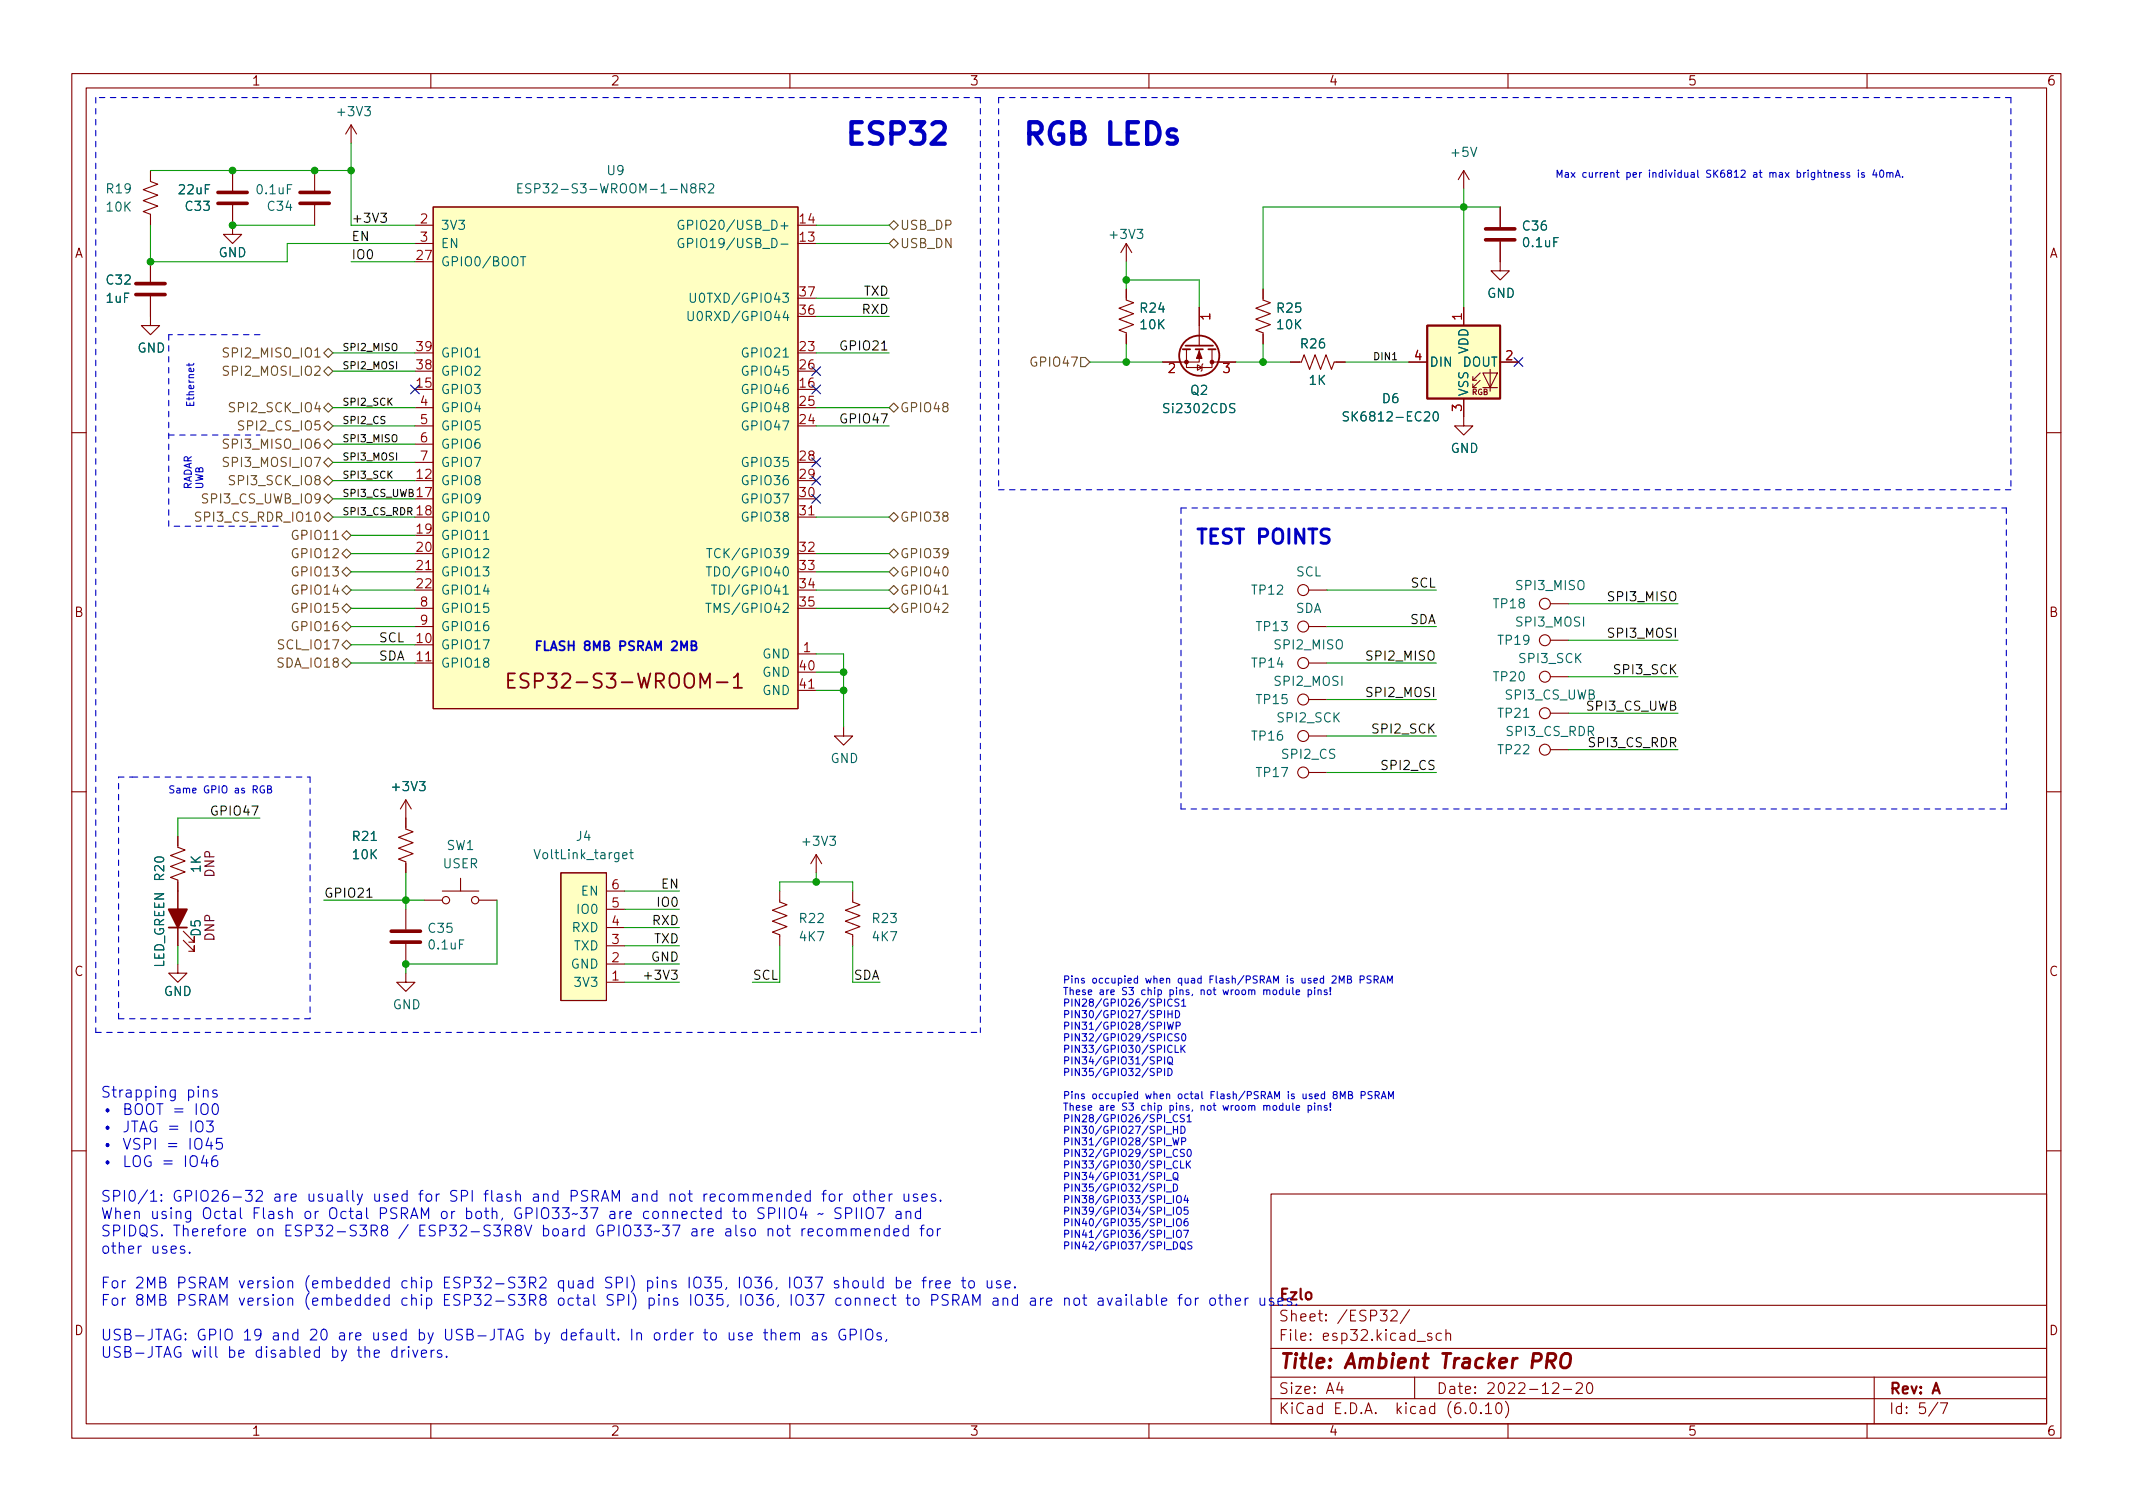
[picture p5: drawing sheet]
<svg xmlns="http://www.w3.org/2000/svg" width="297mm" height="210mm" viewBox="0 0 297 210" stroke-linecap="round" stroke-linejoin="round" font-family="sans-serif">
<g fill="none" stroke="#840000" stroke-width=".15">
<path d="M10 10.2h277v190.1h-277zM12 12.2h273v186.1h-273zM48.9 17.4l-.8 1.3M48.9 17.4v2.5M48.9 17.4l.8 1.3M60 10.2v2M110 10.2v2M160 10.2v2M210 10.2v2M260 10.2v2M21 23.7v1.6l1 .3-2.1 .8 2.1 .8-2.1 .7 2.1 .8-2.1 .8 1.1 .3v1.6M21 36.4v2.8"/>
<path d="M32.4 28.6v4h1.3l-1.3 1.3-1.3-1.3h1.3M32.4 23.7v2.8M43.8 23.7v2.8M43.8 28.6v2.8M57.8 31.4h2.5M57.8 33.9h2.5M60.3 28.8h50.8v69.9h-50.8zM156.8 33.9v2.5M156.8 33.9l-.7 1.3M156.8 33.9l.8 1.3M203.8 23.7l-.7 1.3M203.8 23.7v2.6"/>
<path d="M203.8 23.7l.8 1.3M208.9 33.6v4.1h1.3l-1.3 1.3-1.3-1.3h1.3M208.9 28.8v2.8M21 41.3v4h1.2l-1.2 1.3-1.3-1.3h1.3M57.8 56.8h2.5M57.8 59.3h2.5M156.8 40.3v1.5l1.1 .4-2.1 .7 2.1 .8-2.1 .7 2.1 .8-2.1 .8 1 .3v1.6M165.2 48.6v2.6h3.6v-2.6M166.8 50.8l.6 .4-.6 .4zM167 48.6v1.8h-5.1M167 42.8v5.3M167.5 50.7l-.1 .1v.8l-.1 .1"/>
<path d="M168.8 50.4h3.3M175.9 40.3v1.5l1 .4-2 .7 2 .8-2 .7 2 .8-2 .8 1 .3v1.6M179.7 50.4h1.5l.4-1 .8 2 .7-2 .8 2 .8-2 .7 2 .4-1h1.5M196.2 50.4h2.6M203.8 55.5v3.8h1.3l-1.3 1.3-1.2-1.3h1.2M203.8 42.8v2.5M205.1 53h.5M206.1 53l-1 1v-.5M206.1 51.9l-1 1.1v-.6M206.5 51.9h2l-1 2.1zM206.5 54h2M207.5 51.4v3.1"/>
<path d="M208.9 50.4h2.6M10 60.2h2M57.8 79.6h2.5M57.8 61.8h2.5M57.8 64.4h2.5M111.1 72h2.6M285 60.2h2M57.8 87.2h2.5M57.8 92.3h2.5M57.8 84.7h2.5M111.1 91.1h2.6M111.1 96.1h2.6"/>
<path d="M182.2 97.4h2.6M182.2 87.2h2.6M182.2 92.3h2.6M182.2 82.2h2.6M215.9 99.3h2.5M215.9 89.1h2.5M215.9 94.2h2.5M215.9 84.1h2.5M10 110.2h2M24.8 116.5v1.5l1 .4-2.1 .7 2.1 .8-2.1 .7 2.1 .8-2.1 .8 1.1 .3v9.2M56.5 111.4v4l1 .4-2 .8 2 .7-2 .8 2 .8-2 .7 1 .4v1.5M56.5 111.4l-.7 1.2"/>
<path d="M56.5 111.4l.8 1.2M113.7 119l-.8 1.3M113.7 119v2.5M113.7 119l.7 1.3M117.5 101.2v1.3h1.2l-1.2 1.3-1.3-1.3h1.3M182.2 107.6h2.6M182.2 102.5h2.6M215.9 104.4h2.5M285 110.2h2M24.8 134.2v1.3h1.2l-1.2 1.3-1.3-1.3h1.3M25.5 130.9l1.6 1.6v-.8v.8h-.8M25.5 129.7l1.6 1.5v-.8v.8h-.8"/>
<path d="M56.5 135.5v1.3h1.3l-1.3 1.2-1.3-1.2h1.3M56.5 126.6v2.8M56.5 131.4v2.8M59.1 125.3h2.5M61.6 124.1h5.1M64.1 122.3v1.8M66.7 125.3h2.5M78.1 121.5h6.4v17.8h-6.4zM84.5 124.1h2.5M84.5 136.8h2.5M84.5 134.2h2.5M84.5 131.7h2.5"/>
<path d="M84.5 129.2h2.5M84.5 126.6h2.5M108.6 124.1v1.5l1 .4-2 .7 2 .8-2 .8 2 .7-2 .8 1 .4v1.5M118.7 124.1v1.5l1.1 .4-2.1 .7 2.1 .8-2.1 .8 2.1 .7-2.1 .8 1 .4v1.5M10 160.2h2M177 166.3h108v32h-108zM285 160.2h2M60 198.3v2M110 198.3v2M160 198.3v2M177 194.8h108M177 191.8h108"/>
<path d="M177 187.8h108M177 181.8h108M186.5 192.5l-.4 1h1M186.9 193v1M192.2 182.4h.9l-.5 .6a.41 .41 0 0 1 .5 .3v.3l-.1 .3h-.6l-.2-.1M193.7 182.6l.2-.2 .5 .1a.41 .41 0 0 1 .1 .6l-.9 .8h1M196.3 182.4l-1.3 1.9M197 191.8v3M199.4 185.7l-.4-.1-.2 .2 .1 .3 .5 .1v.1v.3h-.2h-.4M200.7 185.7l-.4-.1-.3 .3v.4l.1 .3h.2h.4M201.4 185.8a.37 .37 0 0 1 .6 0v.8M201.4 185.1v1.5"/>
<path d="M204.9 195.4a.36 .36 0 0 1 .6 .2 .77 .77 0 0 1-.4 1.2 1 1 0 0 1-.2-1.4zM206.2 196.7l.1 .1h-.1h-.1l.1-.1v.1M206.9 195.8l.4-.5v1.5M206.9 196.8h.8M208.5 195.4a.36 .36 0 0 1 .6 .2 .77 .77 0 0 1-.5 1.2 1 1 0 0 1-.1-1.4zM209.6 195.1a1.72 1.72 0 0 1 0 2.3M210 198.3v2M216.2 192.7l.2-.2 .5 .1a.41 .41 0 0 1 .1 .6l-.9 .8h1M217.7 193.5h1.2M219.5 192.7l.2-.2 .5 .1a.41 .41 0 0 1 .1 .6l-.9 .8h1M221.1 192.7a.36 .36 0 0 1 .3-.2 .36 .36 0 0 1 .3 .3 .77 .77 0 0 1-.4 1.2 .91 .91 0 0 1-.2-1.3zM260 198.3v2"/>
<path d="M261 191.8v6.5M269.9 195.3l-1.3 1.9M270.2 195.3h1l-.6 1.5"/>
<circle cx="181.5" cy="97.4" r=".76"/>
<circle cx="181.5" cy="92.3" r=".76"/>
<circle cx="181.5" cy="87.2" r=".76"/>
<circle cx="181.5" cy="82.2" r=".76"/>
<circle cx="215.1" cy="94.2" r=".76"/>
<circle cx="215.1" cy="84.1" r=".76"/>
<circle cx="215.1" cy="89.1" r=".76"/>
<circle cx="215.1" cy="99.3" r=".76"/>
<circle cx="181.5" cy="102.5" r=".76"/>
<circle cx="181.5" cy="107.6" r=".76"/>
<circle cx="215.1" cy="104.4" r=".76"/>
<circle cx="62.1" cy="125.3" r=".51"/>
<circle cx="66.2" cy="125.3" r=".51"/>
</g>
<path d="M215.4 189.5h.8a.55 .55 0 0 0 .5-.5 .55 .55 0 0 0-.4-.5h-.7l-.3 2M215.9 189.5l.6 1M217.5 188.7a.69 .69 0 0 1 1.2 0 1.66 1.66 0 0 1-.4 1.7l-.2 .1-.6-.1a1.5 1.5 0 0 1 0-1.7z" fill="none" stroke="#840000" stroke-width=".4"/>
<path d="M18.9 39.5h4.1M30.4 26.8h4M30.4 28.3h4M41.8 26.8h4M41.8 28.3h4M206.9 33.4h4M206.9 31.9h4M18.9 41h4.1M54.5 131.2h4M54.5 129.7h4" fill="none" stroke="#840000" stroke-width=".51"/>
<g fill="none" stroke="#840000" stroke-width=".25">
<path d="M164.7 48.6h1M165.1 48.1h3.8M166.5 48.6h1M168.3 48.6h1M198.8 45.3h10.1v10.2h-10.1zM70.8 94.7h.6M71.7 93.8h-.9v2h.9M99.8 95h1.5M102.2 94.3l.6-.5v2M102.2 95.8h1.1M23.5 129.2h2.5"/>
<circle cx="167" cy="49.5" r="2.79"/>
</g>
<path d="M23.5 126.6h2.5l-1.2 2.6z" fill="#840000" stroke="#840000" stroke-width=".25"/>
<g fill="#ffffc2" stroke="#ffffc2" stroke-width=".14">
<path d="M78.1 121.5h6.4v17.8h-6.4z"/>
<path d="M60.3 28.8h50.8v69.9h-50.8z"/>
<path d="M198.8 45.3h10.1v10.2h-10.1z"/>
</g>
<g fill="none" stroke="#006464" stroke-width=".15">
<path d="M72.1 26.2h.4M72.5 35.7h.7M72.7 25.6h-.6v1.3h.6M72.8 35.7v1.3M73.9 25.6h-.5l-.1 .1v.4l.5 .2 .1 .3-.2 .3-.5-.1M95.2 33.3a.62 .62 0 0 0-.8 .4 .62 .62 0 0 0 .5 .8l.3-.1v-.5h-.2M95.2 30.7a.62 .62 0 0 0-.8 .5 .62 .62 0 0 0 .5 .7l.3-.1v-.4h-.2M95.8 33.9l.6-.1 .1-.2-.1-.3-.2-.1h-.4v1.3M97.5 26.3l.6-.1 .1-.2-.1-.3-.2-.1h-.4v1.3M97.8 26.3l.4 .6M98.7 25.7l.1-.1h.4l.1 .1 .1 .3-.1 .1-.7 .8h.8M95.8 43.4v1l.3 .2h.3l.1-.2v-1"/>
<path d="M96.1 40.8v1.1l.3 .2 .3-.1 .1-.1v-1.1M187.8 57.4l-.5-.1-.2 .3 .1 .3 .5 .2v.4l-.2 .1-.4-.1M199.7 57.5l.3-.2a.79 .79 0 0 1 0 1.3l-.2-.1-.2-.1v-.6zM67.3 75.1h.8M98.4 78.9h.7M98.4 76.4h.7M98.7 78.9v1.3M98.8 76.4v1.3M98.3 84h.7M98.7 84v1.3M99.1 81.5h.7M99.4 81.5v1.2"/>
<path d="M86.7 119.1l.6-.1v-.2l-.4-.1-.2 .2 .1 .6h.5M87.7 118.7h.5M87.9 118.3v1.1v.1l.3 .1"/>
</g>
<g fill="#840000" stroke="#840000" stroke-width=".15">
<path d="M167 48.9l.4 1h-.8z"/>
<circle cx="165.2" cy="50.4" r=".25"/>
<circle cx="168.8" cy="50.4" r=".25"/>
</g>
<g fill="none" stroke="#725600" stroke-width=".15">
<path d="M123.8 31.4l.7-.7 .6 .7-.6 .6zM123.8 33.9l.7-.6 .6 .6-.6 .6zM31.8 48.5l-.5-.1-.1 .2v.3l.5 .3 .1 .3-.2 .2h-.5M31.8 51h-.5l-.1 .1v.4l.5 .2 .1 .3-.2 .3-.5-.1M32.7 56.1h-.5l-.3 .2 .2 .3 .5 .3v.3l-.2 .1h-.5M33.9 58.7l-.5-.1-.2 .2 .1 .4 .6 .2v.4l-.2 .1-.5-.1M45.1 59.3l.6-.6 .7 .6-.7 .6zM45.1 56.8l.6-.7 .7 .7-.7 .6zM45.1 51.7l.6-.7 .7 .7-.7 .6zM45.7 48.5l.7 .6-.7 .7-.6-.7zM123.8 56.8l.7-.7 .6 .7-.6 .6zM150.5 49.8h.6l.7 .6-.7 .6h-.6z"/>
<path d="M27.9 71.4l-.4-.1-.2 .1v.4l.5 .2 .1 .3-.2 .3-.5-.1M31.8 63.7h-.5l-.1 .1v.4l.5 .2 .1 .3-.2 .3-.5-.1M31.8 61.2l-.5-.1-.1 .2v.3l.5 .3 .1 .3-.2 .2h-.5M32.7 66.3l-.5-.1-.3 .3 .2 .3 .5 .2v.4l-.2 .1-.5-.1M45.1 72l.6-.6 .7 .6-.7 .6zM45.1 64.4l.6-.7 .7 .7-.7 .6zM45.1 61.8l.6-.6 .7 .6-.7 .7zM45.7 68.8l.7 .7-.7 .6-.6-.6zM45.7 66.3l.7 .6-.7 .7-.6-.7zM47.6 79.6l.7-.6 .6 .6-.6 .7zM47.6 77.1l.7-.7 .6 .7-.6 .6zM47.6 74.5l.7-.6 .6 .6-.6 .7z"/>
<path d="M123.8 72l.7-.6 .6 .6-.6 .6zM123.8 77.1l.7-.7 .6 .7-.6 .6zM123.8 79.6l.7-.6 .6 .6-.6 .7zM47.6 89.8l.7-.7 .6 .7-.6 .6zM47.6 87.2l.7-.6 .6 .6-.6 .7zM47.6 92.3l.7-.6 .6 .6-.6 .7zM47.6 82.2l.7-.7 .6 .7-.6 .6zM48.3 84.1l.6 .6-.6 .6-.7-.6zM123.8 82.2l.7-.7 .6 .7-.6 .6zM123.8 84.7l.7-.6 .6 .6-.6 .6zM131.3 82.7h.7"/>
</g>
<path d="M53 29.7h.8l-.4 .5 .3 .1v.5l-.1 .2h-.4l-.2-.2M51.1 124.9h.7M89.8 135.9h.9" fill="none" stroke="#0f0f0f" stroke-width=".15"/>
<g fill="none" stroke="#0000c2" stroke-width=".15">
<path d="M255.5 24.4l.5-.1-.1-.2-.2-.1-.2 .2 .1 .4h.3M256.8 24.1l-.3-.1-.1 .2v.1l.4 .1v.2h-.4M257.6 24.1l-.3-.1-.1 .2v.1l.4 .1v.2h-.4M258.8 23.7v.1M258.8 24v.7M259.6 24.1l-.2-.1-.2 .2 .1 .1 .3 .1v.2h-.4M261 23.6l-.2 .8h.6M261.3 24v.7M261.8 23.8l.2-.1a.53 .53 0 0 1 .3 .5 .53 .53 0 0 1-.3 .5l-.2-.1v-.3zM262.8 24.1l.1-.1 .2 .1 .1 .6M262.8 24v.7M263.2 24.2l.1-.2 .3 .1v.6"/>
<path d="M263.9 24.7l.4-1 .3 1M264 24.4h.5M264.9 24.6v.1M26.3 50.6v.4M27 50.6l-.2 .2h-.8M24.2 109.5l-.4-.1-.2 .2 .1 .2 .5 .2v.3l-.2 .1h-.4M24.6 109.8h.4l.1 .6M25.1 110h-.4l-.1 .2 .1 .2h.4M163.2 139.2a.47 .47 0 0 0-.6 .3 .47 .47 0 0 0 .4 .6l.2-.1M164.2 139.2l-.4-.1-.1 .1v.3l.4 .2 .1 .2-.2 .2h-.4M164.6 139.4l.2-.3v1M178.7 137.9l-.3-.1-.2 .2 .1 .4h.4"/>
<path d="M178.7 137.5v1M179.1 137.8l.1 .6 .2 .1 .2-.1M179.6 137.8v.7M180 137.5v.9l.2 .1M180.5 138.2l.5-.1-.1-.2-.2-.1-.2 .2 .1 .4h.3M182.2 137.9l.3-.1 .2 .2-.1 .4h-.4M182.2 137.8v1M183.1 137.8v.7M183.6 137.9l.1-.1 .2 .1 .1 .6M183.6 137.8v.7M184.8 137.9l-.2-.1-.2 .2 .1 .1 .3 .1v.2h-.4M185.3 138.4v.1"/>
<path d="M185.3 137.5v.6M186.5 136.9v-1l.3 .7 .4-.7v1M187.7 136.4l.4-.1 .1-.1-.1-.2-.4-.1v1h.3l.2-.1v-.2l-.2-.2M189.4 136.4h.5l.1-.2-.1-.2-.5-.1v1M190.9 135.9h-.3l-.2 .1v.3l.4 .2 .1 .2-.2 .2-.3-.1M191.4 136.4h.4l.1-.2v-.2l-.5-.1v1M191.6 136.4l.3 .5M192.2 136.9l.4-1 .3 1M192.3 136.6h.5M193.2 136.9v-1l.4 .7 .3-.7v1M14.8 154.7l.2 .1 .1-.1M14.8 154.5l.2-.1 .1 .1"/>
<path d="M14.8 157.1l.2 .1 .1-.1M14.8 157l.2-.2 .1 .2M14.8 159.5l.2 .2 .1-.2M14.8 159.4l.2-.2 .1 .2M14.8 154.5v.3M14.8 156.9v.3M14.8 159.3v.3M14.9 154.5v.3M14.9 156.9v.3M14.9 159.3v.3M15 154.4v.4M15 156.8v.4"/>
<path d="M15 159.2v.5M15 154.5v.3M15 156.9v.3M15 159.3v.3M15.1 154.5v.3M15.1 156.9v.3M15.1 159.3v.3M17.2 158.5l.5 1.5 .5-1.5M17.4 154.4l.6-.1a.36 .36 0 0 0 .2-.3 .36 .36 0 0 0-.3-.3h-.5v1.5h.6a.4 .4 0 0 0 .3-.4 .4 .4 0 0 0-.4-.4M17.8 156.1v1.1a.48 .48 0 0 1-.5 .4M18.3 156.1h.9M18.8 156.1v1.5"/>
<path d="M18.9 153.9a.5 .5 0 0 1 .6-.2 .5 .5 0 0 1 .3 .5v.5a.5 .5 0 0 1-.5 .5 .5 .5 0 0 1-.5-.5zM19.5 157.6l.5-1.5 .5 1.5M19.5 158.6l-.2-.1-.5 .1a.36 .36 0 0 0-.2 .4 .36 .36 0 0 0 .3 .2 .55 .55 0 0 1 .6 .4l-.1 .3-.2 .1-.6-.1M19.6 157.2h.7M20.1 159.3h.6a.41 .41 0 0 0 .3-.4 .41 .41 0 0 0-.3-.4h-.6v1.5M20.5 153.9a.5 .5 0 0 1 .5-.2 .5 .5 0 0 1 .4 .5v.5a.5 .5 0 0 1-.5 .5 .5 .5 0 0 1-.5-.5zM21.6 158.5v1.5M21.8 156.2a.62 .62 0 0 0-.7 .1 .62 .62 0 0 0-.2 .7 .56 .56 0 0 0 .3 .5 .56 .56 0 0 0 .6 0v-.5h-.3M22.3 153.7v1.5M23.5 159.2h1.1M23.5 159.7h1.1M23.6 156.8h1.2"/>
<path d="M23.6 157.2h1.2M24.3 154.4h1.2M24.3 154.8h1.2M26.5 158.5v1.5M26.6 156.1v1.5M27.2 158.7a.5 .5 0 0 1 .6-.2 .5 .5 0 0 1 .3 .5v.5a.5 .5 0 0 1-.5 .5 .5 .5 0 0 1-.5-.5zM27.3 156.3a.5 .5 0 0 1 .6-.2 .5 .5 0 0 1 .4 .5v.5a.5 .5 0 0 1-.5 .5 .5 .5 0 0 1-.5-.5zM27.3 153.7v1.5M28 153.9a.5 .5 0 0 1 .6-.2 .5 .5 0 0 1 .4 .5v.5a.5 .5 0 0 1-.5 .5 .5 .5 0 0 1-.5-.5zM28.3 151.9a.37 .37 0 0 1 .7 .1v.8M28.3 151.8v1M28.8 156.1h.9l-.5 .6a.41 .41 0 0 1 .5 .3v.3l-.2 .2-.5 .1-.2-.1"/>
<path d="M29 158.4l-.3 1.1h.9M29.4 159v1M29.7 153.8a.36 .36 0 0 1 .4-.1 .36 .36 0 0 1 .2 .3 .77 .77 0 0 1-.4 1.2 .91 .91 0 0 1-.2-1.4zM30.2 151.8h-.4l-.2 .2 .1 .2 .5 .1 .1 .2-.1 .2-.2 .1-.4-.1M30.9 158.5h-.7l-.1 .7 .2-.1 .5 .1 .2 .2-.1 .5-.2 .1h-.4l-.2-.1M161.2 147.7l.5-.1v-.1v-.2l-.5-.1v1M161.2 149.3l.5-.1v-.1v-.2l-.5-.1v1M162.2 147.2v1M162.2 148.8v1M162.4 157.9h.8M162.6 142.3l.2 1 .2-.7 .2 .7 .2-1M162.7 147.3l.1-.1a.34 .34 0 0 1 .5 .3v.3a.33 .33 0 0 1-.4 .4 .33 .33 0 0 1-.3-.4z"/>
<path d="M162.7 148.8a.51 .51 0 0 1 .5 .5 .51 .51 0 0 1-.5 .5zM162.7 140.7v1M162.7 141.2h.5M162.8 147.9l.5 .4M163.2 144a.47 .47 0 0 0-.6 .4 .47 .47 0 0 0 .4 .5l.2-.1M163.2 145.6a.47 .47 0 0 0-.6 .4 .47 .47 0 0 0 .4 .5h.2M163.2 140.7v1M163.3 158.4l.3 1 .1-.7 .2 .7 .3-1M163.4 156.8v1M163.4 157.3h.6M163.7 145.5v1h.4M163.7 140.7a.51 .51 0 0 1 .6 .5 .51 .51 0 0 1-.6 .5z"/>
<path d="M163.8 142.8h.5l.1-.1-.1-.3-.5-.1v1M164 155.3a.47 .47 0 0 0-.7 .3 .47 .47 0 0 0 .5 .6l.2-.1M164 156.8v1M164.2 144l-.4-.1-.1 .1v.3l.4 .2 .1 .2-.2 .2h-.4M164.5 156.8a.51 .51 0 0 1 .5 .5 .51 .51 0 0 1-.5 .5zM164.5 145.5v1M164.6 158.9h.4l.1-.1v-.3l-.5-.1v1M164.6 140.1h.5M164.6 146l.4 .5M164.7 144l.1-.1a.53 .53 0 0 1 .3 .5 .53 .53 0 0 1-.3 .5l-.1-.1-.1-.2zM164.9 155.3l-.3-.1-.2 .2 .1 .2 .4 .2v.3l-.2 .1h-.3M165 145.5l-.5 .6"/>
<path d="M165.3 155.5l.3-.3v1M165.3 156.2h.6M178.7 154l-.3-.1-.2 .2 .1 .4h.4M178.7 153.6v1M179.1 153.9l.1 .6 .2 .1 .2-.1M179.6 153.9v.7M180 153.6v.9l.2 .1M180.5 154.3l.5-.1-.1-.2-.2-.1-.2 .2 .1 .4h.3M182.2 154l.3-.1 .2 .2-.1 .4h-.4M182.2 153.9v1M183.1 153.9v.7M183.6 154l.1-.1 .2 .1 .1 .6"/>
<path d="M183.6 153.9v.7M184.8 154l-.2-.1-.2 .2 .1 .1 .3 .1v.2h-.4M185.3 154.5v.1M185.3 153.6v.6M186.7 153v-1l.3 .7 .3-.7v1M187.8 152.5l.4-.1 .1-.1v-.2l-.5-.1v1h.4l.1-.1 .1-.2-.3-.2M189.6 152.5h.4l.1-.2v-.2l-.5-.1v1M191.1 152h-.4l-.1 .1v.3l.4 .2 .1 .2-.2 .2-.4-.1M191.5 152.5h.5l.1-.2-.1-.2-.5-.1v1M191.7 152.5l.4 .5M192.4 153l.3-1 .3 1M192.5 152.7h.4"/>
<path d="M193.4 153v-1l.3 .7 .3-.7v1M14.8 161.9l.2 .2 .1-.2M14.8 161.8l.2-.2 .1 .2M14.8 161.7v.3M14.9 161.7v.3M15 161.6v.5M15 161.7v.3M15.1 161.7v.3M17.4 160.9v1.5h.7M18.6 161.1a.5 .5 0 0 1 .6-.2 .5 .5 0 0 1 .3 .5v.5a.5 .5 0 0 1-.5 .6 .5 .5 0 0 1-.5-.6zM21 161a.62 .62 0 0 0-.7 .1 .62 .62 0 0 0-.2 .7 .56 .56 0 0 0 .3 .6 .56 .56 0 0 0 .6-.1v-.5h-.2M22.8 161.6h1.2"/>
<path d="M22.8 162.1h1.2M25.7 173.6l-.4-.1-.2 .2 .1 .2 .5 .2 .1 .1-.1 .2-.2 .1-.4-.1M25.8 160.9v1.5M26.4 174.4h.1l-.1 .1-.1-.1h.1v.1M26.5 161.1a.5 .5 0 0 1 .6-.2 .5 .5 0 0 1 .4 .5v.5a.5 .5 0 0 1-.5 .6 .5 .5 0 0 1-.5-.6zM28.4 160.9l-.4 1h1M28.8 161.4v1M30.2 160.9a.59 .59 0 0 0-.7 .7v.5l.1 .3h.4l.3-.1v-.5l-.1-.2-.4-.1-.3 .3M108.2 166.4a.37 .37 0 0 1 .6 .1v.8M108.2 166.3v1M109.3 168.2v1.5M110.1 168.2a.5 .5 0 0 1 .5 0 .5 .5 0 0 1 .3 .5v.5a.5 .5 0 0 1-.5 .5 .5 .5 0 0 1-.5-.5v-.5z"/>
<path d="M110.2 166.3h-.4l-.3 .2v.5l.1 .2 .2 .1 .4-.1M110.2 165.8v1.5M110.8 166.8l.7-.2v-.3h-.5l-.2 .2 .1 .7 .1 .1 .5-.1M111.7 171.1v1M111.8 168.1l-.3 1.1h.9M112.1 171.1l-.3 .1-.1 .2M112.2 168.7v1M112.5 171.6l.8-.2-.1-.2-.4-.1-.3 .2 .1 .7 .2 .1 .4-.1M112.8 166.3h-.4l-.3 .2v.5l.2 .2 .1 .1 .4-.1M112.8 165.8v1.5M114.5 166.3h.5M114.5 171.2l-.4-.1-.3 .3v.4l.2 .2 .1 .1 .4-.1"/>
<path d="M114.6 169l-.2 .1-.3-.1-.2 .1M115 165.8h-.2l-.1 .2v1.3M115.2 171.2a.41 .41 0 0 1 .4-.1 .41 .41 0 0 1 .3 .3v.4a.41 .41 0 0 1-.4 .3 .41 .41 0 0 1-.4-.3zM115.6 166.3a.41 .41 0 0 1 .7 .2v.5a.41 .41 0 0 1-.4 .3 .41 .41 0 0 1-.4-.3v-.5zM116.5 171.2a.37 .37 0 0 1 .7 .1v.8M116.5 171.1v1M116.9 166.3v1M117.1 168.2h-.2h-.5a.36 .36 0 0 0-.1 .4 .36 .36 0 0 0 .2 .3 .55 .55 0 0 1 .6 .3l-.1 .3-.2 .2-.5-.1M117.2 171.3l.2-.2 .4 .1v.9M117.3 166.3h-.3l-.1 .2M117.5 178.5a.37 .37 0 0 1 .6 0v.8M117.8 169h.5a.41 .41 0 0 0 .3-.4 .41 .41 0 0 0-.3-.4h-.5v1.5"/>
<path d="M118.5 171.2a.37 .37 0 0 1 .7 .1v.8M118.5 171.1v1M118.9 178.4a.41 .41 0 0 1 .6 .2v.4a.41 .41 0 0 1-.3 .3 .41 .41 0 0 1-.4-.3v-.4zM119 166.4a.41 .41 0 0 1 .4-.1 .41 .41 0 0 1 .3 .2v.5a.41 .41 0 0 1-.4 .3 .41 .41 0 0 1-.4-.3zM119.2 171.3l.2-.2 .4 .1v.9M119.3 168.2v1.5M120 168.2v1.5M120.1 166.3h.6M120.2 178.3l.1 1a.41 .41 0 0 0 .5-.1M120.3 165.8v1.2l.1 .2 .3 .1M120.5 171.6l.7-.2-.1-.2-.4-.1-.2 .2v.7l.2 .1 .4-.1M120.8 168.2a.5 .5 0 0 1 .6 0 .5 .5 0 0 1 .2 .5v.5a.5 .5 0 0 1-.5 .5 .5 .5 0 0 1-.5-.5v-.5z"/>
<path d="M120.8 178.3v1M121.2 166.4a.37 .37 0 0 1 .6 .1v.8M121.2 165.8v1.5M121.5 177.8v1.3l.3 .2M121.8 171.2a.37 .37 0 0 1 .7 .1v.8M121.8 171.1v1M122.1 168.2h1l-.6 1.5M122.5 166.8l.7-.2-.1-.3h-.4l-.2 .2v.7l.2 .1 .4-.1M123 178.4l-.5-.1-.2 .3v.4l.1 .3h.1h.5M123 177.8v1.5M123.8 171.2l-.4-.1-.3 .3v.4l.2 .2 .1 .1 .4-.1M123.8 166.3v1"/>
<path d="M123.8 170.6v1.5M124.3 166.3h-.3l-.2 .2M124.5 171.6l.7-.2-.1-.2-.4-.1-.2 .2v.7l.2 .1 .4-.1M124.8 168.7h.2h.4l.1 1M124.8 178.4l.5-.1 .2 .3v.4l-.1 .3h-.1h-.5M124.8 177.8v1.5M125.5 169l-.5 .1a.29 .29 0 0 0-.2 .3 .29 .29 0 0 0 .2 .3l.5-.1M125.9 166.3l.1 .9a.41 .41 0 0 0 .5-.1M126.1 178.8l.7-.1v-.3l-.5-.1-.2 .2 .1 .8h.1h.5M126.2 168.8a.37 .37 0 0 1 .6 .1v.8M126.2 168.7v1M126.5 171.2l-.5-.1-.2 .3v.4l.1 .2 .1 .1 .5-.1"/>
<path d="M126.5 170.6v1.5M126.5 166.3v1M127.8 166.3h-.4l-.2 .2 .1 .2 .5 .1v.2v.2l-.2 .1-.4-.1M128.1 171.1h.6M128.2 168.7h-.4l-.3 .3v.4l.1 .2 .2 .1 .4-.1M128.2 168.2v1.5M128.4 166.8l.7-.2-.1-.3h-.4l-.2 .2 .1 .7 .1 .1 .4-.1M128.4 178.3h.6M128.7 170.6l-.3 .1-.1 .1v1.3M129 177.8l-.3 .1-.1 .1v1.3M129.3 171.2a.41 .41 0 0 1 .6 .2v.4a.41 .41 0 0 1-.4 .3 .41 .41 0 0 1-.4-.3v-.4zM129.5 178.3v1"/>
<path d="M129.9 178.3l-.3 .1-.1 .2M130.3 166.3h-.4l-.2 .2 .1 .2 .5 .1v.2v.2l-.2 .1-.4-.1M130.3 178.8l.7-.1v-.3l-.5-.1-.2 .2 .1 .8h.1h.5M130.5 171.1v1M131 167.1v.1v.1l-.1-.1 .1-.1v.2M131 171.1l-.3 .1-.2 .2M131.6 178.8l.7-.1v-.3l-.5-.1-.2 .2 .1 .8h.1h.5M133.9 178.3h.6M134.1 177.8v1.3l.1 .2h.3M135 178.4a.41 .41 0 0 1 .7 .2v.4a.41 .41 0 0 1-.4 .3 .41 .41 0 0 1-.4-.3v-.4zM137.5 178.3v1a.41 .41 0 0 0 .6-.1M138.1 178.3v1"/>
<path d="M139.3 178.4l-.3-.1-.2 .2v.3l.5 .1 .1 .1-.1 .3h-.1h-.4M140 178.8l.7-.1-.1-.3-.4-.1-.2 .2v.8h.2h.4M141.3 179.2l.1 .1h-.1v-.1v.1M162.2 163.3v1M162.2 164.9v1M162.4 164.4h.8M162.4 166h.8M163.4 163.4l.2-.1a.34 .34 0 0 1 .4 .3v.3a.33 .33 0 0 1-.3 .4 .33 .33 0 0 1-.3-.4zM163.4 164.9a.51 .51 0 0 1 .6 .5 .51 .51 0 0 1-.6 .5zM163.4 166.5v1M163.4 168.1v1M163.4 169.7v1"/>
<path d="M163.4 171.3v1M163.6 164l.5 .4M164 160.1a.47 .47 0 0 0-.7 .4 .47 .47 0 0 0 .5 .5l.2-.1M164 161.7a.47 .47 0 0 0-.7 .4 .47 .47 0 0 0 .5 .5h.2M164 166.5h.1a.34 .34 0 0 1 .4 .3v.3a.33 .33 0 0 1-.3 .4 .33 .33 0 0 1-.4-.4v-.3zM164 168.1h.1a.34 .34 0 0 1 .4 .3v.4a.33 .33 0 0 1-.3 .3 .33 .33 0 0 1-.4-.3v-.4zM164 169.7h.1a.34 .34 0 0 1 .4 .3v.4a.33 .33 0 0 1-.3 .3 .33 .33 0 0 1-.4-.3v-.4zM164 171.4l.1-.1a.34 .34 0 0 1 .4 .3v.4a.33 .33 0 0 1-.3 .3 .33 .33 0 0 1-.4-.3v-.4zM164.4 161.6v1h.5M164.4 173.1l.2-.2a.34 .34 0 0 1 .4 .3v.4a.33 .33 0 0 1-.3 .3 .33 .33 0 0 1-.3-.3zM164.6 173.7l.5 .3M164.8 171.3h.7l-.4 1"/>
<path d="M164.9 160.1l-.3-.1-.2 .2 .1 .3 .4 .2v.2l-.2 .1h-.3M165.1 166.4l-.2 .7h.6M165.2 161.6v1M165.4 169.7h-.3a.67 .67 0 0 0 0 1l.3-.1 .1-.3-.2-.2h-.3l-.1 .2M165.4 162.1l.4 .5M165.4 166.8v.7M165.4 160.1l.2-.1a.53 .53 0 0 1 .3 .5 .53 .53 0 0 1-.3 .5l-.2-.1-.1-.2zM165.4 168.1h-.5v.5l.1-.1h.4l.1 .2-.1 .3-.1 .1-.4-.1M165.8 161.6l-.6 .6M166 173l-.4-.1-.2 .2 .1 .2 .4 .2v.3l-.1 .1h-.4M55.3 188.1l-.5-.1-.3 .3v.4l.2 .2 .1 .1 .5-.1M55.3 187.5v1.5"/>
<path d="M56 188v1M56.4 188l-.3 .1-.1 .2M56.9 188v1M57.5 188l.3 1 .4-1M58.7 188.5l.7-.1-.1-.3-.4-.1-.2 .2 .1 .7 .1 .1 .4-.1M60 188v1M60.5 188l-.3 .1-.2 .2M61.5 188.1l-.4-.1-.2 .2 .1 .2 .5 .2v.1v.2l-.2 .1-.4-.1M62.2 188.9h.1l-.1 .1-.1-.1h.1v.1M103.4 185.7l-.4-.1-.2 .2 .1 .2 .5 .2 .1 .1-.1 .2-.1 .1-.5-.1M104 186.1l.8-.2-.1-.2-.4-.1-.3 .2 .1 .7 .2 .1 .4-.1M106.3 185.6h.6"/>
<path d="M106.5 185.1v1.3l.1 .1 .3 .1M107.4 185.7a.37 .37 0 0 1 .6 .1v.8M107.4 185.1v1.5M108.7 186.1l.7-.2-.1-.2-.4-.1-.2 .2 .1 .7 .1 .1 .4-.1M110 185.7a.37 .37 0 0 1 .7 .1v.8M110 185.6v1M110.7 185.8l.2-.2 .4 .1v.9M113.2 185.7l.1-.1 .5 .1v.9M113.8 185.9l-.5 .1a.29 .29 0 0 0-.2 .3 .29 .29 0 0 0 .2 .3l.5-.1M115 185.7l-.3-.1-.2 .2v.2l.5 .2 .1 .1-.1 .2-.1 .1-.4-.1M117.7 185.2a.62 .62 0 0 0-.7 0 .62 .62 0 0 0-.2 .7 .56 .56 0 0 0 .3 .6 .56 .56 0 0 0 .7-.1v-.5h-.3M118.4 185.9h.6a.41 .41 0 0 0 .3-.4 .41 .41 0 0 0-.3-.4h-.6v1.5"/>
<path d="M119.9 185.1v1.5M120.6 185.3a.5 .5 0 0 1 .6-.2 .5 .5 0 0 1 .3 .5v.5a.5 .5 0 0 1-.5 .5 .5 .5 0 0 1-.5-.5zM122.7 185.7l-.4-.1-.2 .2 .1 .2 .5 .2 .1 .1-.1 .2-.2 .1-.4-.1M123.5 186.5l-.2 .3M149.7 180.8a.41 .41 0 0 1 .6 .2v.5a.41 .41 0 0 1-.4 .3 .41 .41 0 0 1-.4-.3v-.5zM150.8 180.7h.5M151 180.2v1.3v.2h.3M153 180.8l.1-.1 .4 .1 .1 .9M153.6 181.1l-.5 .1a.29 .29 0 0 0-.2 .3 .29 .29 0 0 0 .2 .2h.5M154.2 180.7l.3 1 .4-1M155.5 180.8l.1-.1 .4 .1 .1 .9M156.1 181.1l-.5 .1a.29 .29 0 0 0-.2 .3 .29 .29 0 0 0 .2 .2h.5"/>
<path d="M156.8 180.2v.1v.1l.1-.1-.1-.1v.2M156.8 180.7v1M157.5 180.2v1.3l.3 .2M158.3 180.8l.2-.1 .4 .1 .1 .9M159 181.1l-.5 .1a.29 .29 0 0 0-.2 .3 .29 .29 0 0 0 .2 .2h.5M159.7 180.8l.4-.1 .3 .3v.5l-.1 .2h-.2h-.4M159.7 180.2v1.5M161 180.2v1.3l.3 .2M161.8 181.2l.7-.1-.1-.3-.4-.1-.2 .3v.7h.2h.4M164 180.7h.6M164.6 180.2l-.3 .1v.2v1.2M165.1 180.9a.41 .41 0 0 1 .4-.2 .41 .41 0 0 1 .3 .3v.5a.41 .41 0 0 1-.4 .3 .41 .41 0 0 1-.4-.3z"/>
<path d="M166.5 180.7v1M166.9 180.7l-.3 .1-.1 .2M168.5 180.9a.41 .41 0 0 1 .4-.2 .41 .41 0 0 1 .4 .3v.5a.41 .41 0 0 1-.4 .3 .41 .41 0 0 1-.4-.3zM169.7 180.7h.6M169.9 180.2v1.3l.1 .2h.3M170.8 180.9a.37 .37 0 0 1 .6 .1v.7M170.8 180.2v1.5M172 181.2l.8-.1-.1-.3-.4-.1-.3 .3 .1 .7h.2h.4M173.4 180.7v1M173.8 180.7l-.3 .1-.1 .2M175.5 180.7v1a.41 .41 0 0 0 .6-.1M176.1 180.7v1"/>
<path d="M177.3 180.8l-.3-.1-.2 .3v.2l.5 .1 .1 .2-.1 .2h-.1h-.4"/>
<circle cx="15" cy="157" r=".21"/>
<circle cx="15" cy="159.5" r=".21"/>
<circle cx="15" cy="154.6" r=".21"/>
<circle cx="15" cy="161.9" r=".21"/>
</g>
<path d="M96.3 89.9h.4l.2-.1 .1-.3-.2-.2h-.5v1.2h.5l.2-.2a.33 .33 0 0 0-.3-.4" fill="none" stroke="#0000c2" stroke-width=".25"/>
<g fill="none" stroke="#0000c2" stroke-width=".15" stroke-dasharray=".8 .8">
<path d="M13.3 13.6v130.2M136.5 13.6v130.2M136.5 13.6h-123.2M139.1 13.6v54.6M139.1 13.6h140.9M280 13.6v54.6M23.5 46.6v14M36.2 46.6h-12.7M23.5 60.6h12.7M23.5 73.3v-12.7M38.7 73.3h-15.2M164.5 70.7v41.9"/>
<path d="M164.5 70.7h114.9M279.4 70.7v41.9M280 68.2h-140.9M16.5 108.2h1.9M18.4 108.2h24.8M43.2 108.2v33.7M279.4 112.6h-114.9M13.3 143.8h123.2M16.5 141.9v-33.7M43.2 141.9h-26.7"/>
</g>
<g fill="none" stroke="#009600" stroke-width=".15">
<path d="M48.9 19.9v11.5h8.9M21 31.4v5h19v-2.5h17.8M21 23.7h27.9M32.4 31.4h11.4M48.9 36.4h8.9M113.7 33.9h10.1M113.7 31.4h10.1M156.8 36.4v3.9M156.8 39h10.2v3.8M203.8 26.3v16.5M208.9 28.8h-33v11.5M46.4 59.3h11.4"/>
<path d="M46.4 49.1h11.4M46.4 56.8h11.4M46.4 51.7h11.4M113.7 41.5h10.1M113.7 59.3h10.1M113.7 49.1h10.1M113.7 44.1h10.1M113.7 56.8h10.1M151.8 50.4h10.1M156.8 47.9v2.5M172.1 50.4h7.6M175.9 47.9v2.5"/>
<path d="M187.3 50.4h8.9M46.4 72h11.4M46.4 69.5h11.4M46.4 66.9h11.4M46.4 61.8h11.4M46.4 64.4h11.4M48.9 77.1h8.9M48.9 79.6h8.9M48.9 74.5h8.9M113.7 72h10.1M113.7 77.1h10.1M113.7 79.6h10.1"/>
<path d="M48.9 84.7h8.9M48.9 82.2h8.9M48.9 89.8h8.9M48.9 87.2h8.9M48.9 92.3h8.9M113.7 91.1h3.8v10.1M113.7 84.7h10.1M113.7 93.6h3.8M113.7 96.1h3.8M113.7 82.2h10.1M184.8 82.2h15.2M184.8 87.2h15.2"/>
<path d="M184.8 92.3h15.2M184.8 97.4h15.2M218.4 94.2h15.3M218.4 99.3h15.3M218.4 89.1h15.3M218.4 84.1h15.3M36.2 113.9h-11.4v2.6M184.8 107.6h15.2M184.8 102.5h15.2M218.4 104.4h15.3M24.8 131.7v2.5M45.1 125.3h14"/>
<path d="M56.5 121.5v5.1M69.2 125.3v8.9h-12.7v1.3M87 136.8h7.6M87 134.2h7.6M87 131.7h7.6M87 129.2h7.6M87 126.6h7.6M87 124.1h7.6M108.6 131.7v5.1h-3.8M108.6 124.1v-1.3h10.1v1.3M113.7 121.5v1.3M118.7 131.7v5.1h3.9"/>
</g>
<g fill="none" stroke="#000084" stroke-width=".15">
<path d="M57.2 53.6l1.2 1.2M58.4 53.6l-1.2 1.2M113.1 51.1l1.2 1.2M113.1 53.6l1.2 1.2M114.3 51.1l-1.2 1.2M114.3 53.6l-1.2 1.2M210.8 49.8l1.3 1.2M212.1 49.8l-1.3 1.2M113.1 68.9l1.2 1.2M113.1 66.3l1.2 1.2M113.1 63.8l1.2 1.2M114.3 68.9l-1.2 1.2"/>
<path d="M114.3 66.3l-1.2 1.2M114.3 63.8l-1.2 1.2"/>
</g>
<g fill="#009600" stroke="#009600" stroke-width=".15">
<circle cx="113.7" cy="122.8" r=".46"/>
<circle cx="156.8" cy="39" r=".46"/>
<circle cx="117.5" cy="96.1" r=".46"/>
<circle cx="21" cy="36.4" r=".46"/>
<circle cx="32.4" cy="31.4" r=".46"/>
<circle cx="48.9" cy="23.7" r=".46"/>
<circle cx="117.5" cy="93.6" r=".46"/>
<circle cx="175.9" cy="50.4" r=".46"/>
<circle cx="156.8" cy="50.4" r=".46"/>
<circle cx="203.8" cy="28.8" r=".46"/>
<circle cx="32.4" cy="23.7" r=".46"/>
<circle cx="43.8" cy="23.7" r=".46"/>
<circle cx="56.5" cy="134.2" r=".46"/>
<circle cx="56.5" cy="125.3" r=".46"/>
</g>
<g font-size="4.2" fill="#0000c2">
<text x="117.5" y="20.2">ESP32</text>
<text x="142.2" y="20.2">RGB LEDs</text>
</g>
<text font-size="2.8" fill="#0000c2" x="166.4" y="75.7">TEST POINTS</text>
<g font-size="2.8" fill="#840000">
<text x="73.1" y="95.9">ESP32-S3-WROOM-1</text>
<text x="178" y="190.6">Title: Ambient Tracker PRO</text>
</g>
<g font-size="2.1" fill="#0000c2">
<text x="14" y="152.8">Strapping pins</text>
<text x="14" y="167.3">SPI0/1: GPIO26-32 are usually used for SPI flash and PSRAM and not recommended for other uses.</text>
<text x="14" y="169.7">When using Octal Flash or Octal PSRAM or both, GPIO33~37 are connected to SPIIO4 ~ SPIIO7 and</text>
<text x="14" y="172.2">SPIDQS. Therefore on ESP32-S3R8 / ESP32-S3R8V board GPIO33~37 are also not recommended for</text>
<text x="14" y="174.6">other uses.</text>
<text x="14" y="179.4">For 2MB PSRAM version (embedded chip ESP32-S3R2 quad SPI) pins IO35, IO36, IO37 should be free to use.</text>
<text x="14" y="181.8">For 8MB PSRAM version (embedded chip ESP32-S3R8 octal SPI) pins IO35, IO36, IO37 connect to PSRAM and are not available for other uses.</text>
<text x="178" y="181">Ezlo</text>
<text x="14" y="186.7">USB-JTAG: GPIO 19 and 20 are used by USB-JTAG by default. In order to use them as GPIOs,</text>
<text x="14" y="189.1">USB-JTAG will be disabled by the drivers.</text>
</g>
<g font-size="2.1" fill="#840000">
<text x="178" y="184">Sheet: /ESP32/</text>
<text x="178" y="186.7">File: esp32.kicad_sch</text>
<text x="178" y="196.9">KiCad E.D.A. kicad (6.0.10)</text>
<text x="178" y="194.1">Size: A4</text>
<text x="200" y="194.1">Date: 2022-12-20</text>
<text x="263" y="194.1">Rev: A</text>
<text x="263" y="196.9">Id: 5/7</text>
</g>
<g font-size="1.8" fill="#840000">
<text x="35" y="11.9">1</text>
<text x="85" y="11.9">2</text>
<text x="135" y="11.9">3</text>
<text x="185" y="11.9">4</text>
<text x="235" y="11.9">5</text>
<text x="285" y="11.9">6</text>
<text x="10.3" y="35.9">A</text>
<text x="285.3" y="35.9">A</text>
<text x="10.3" y="85.9">B</text>
<text x="285.3" y="85.9">B</text>
<text x="10.3" y="135.9">C</text>
<text x="285.3" y="135.9">C</text>
<text x="10.3" y="185.9">D</text>
<text x="285.3" y="185.9">D</text>
<text x="35" y="199.9">1</text>
<text x="85" y="199.9">2</text>
<text x="135" y="199.9">3</text>
<text x="185" y="199.9">4</text>
<text x="235" y="199.9">5</text>
<text x="285" y="199.9">6</text>
</g>
<g font-size="1.8" fill="#006464">
<text x="47.2" y="16.2">+3V3</text>
<text x="202.2" y="21.8">+5V</text>
<text x="14.9" y="26.9">R19</text>
<text x="14.9" y="29.5">10K</text>
<text x="25" y="27">22uF</text>
<text x="25.9" y="29.4">C33</text>
<text x="35.9" y="27">0.1uF</text>
<text x="37.3" y="29.4">C34</text>
<text x="74.4" y="26.9">ESP32-S3-WROOM-1-N8R2</text>
<text x="84.6" y="24.4">U9</text>
<text x="30.4" y="35.8">GND</text>
<text x="61.3" y="32">3V3</text>
<text x="61.3" y="34.5">EN</text>
<text x="96.2" y="32">GPIO20/USB_D+</text>
<text x="96.6" y="34.5">GPIO19/USB_D-</text>
<text x="154.8" y="33.3">+3V3</text>
<text x="212.1" y="32.1">C36</text>
<text x="212.2" y="34.4">0.1uF</text>
<text x="14.9" y="39.6">C32</text>
<text x="61.3" y="37.1">GPIO0/BOOT</text>
<text x="207.1" y="41.5">GND</text>
<text x="14.8" y="42.2">1uF</text>
<text x="97.2" y="44.7">U0RXD/GPIO44</text>
<text x="97.4" y="42.2">U0TXD/GPIO43</text>
<text x="158.9" y="43.5">R24</text>
<text x="158.9" y="45.8">10K</text>
<text x="177.9" y="43.5">R25</text>
<text x="177.9" y="45.8">10K</text>
<text x="19.1" y="49.1">GND</text>
<text x="61.3" y="52.3">GPIO2</text>
<text x="61.3" y="49.8">GPIO1</text>
<text x="103.7" y="49.8">GPIO21</text>
<text x="103.7" y="52.3">GPIO45</text>
<text x="181.2" y="48.5">R26</text>
<text x="182.3" y="53.6">1K</text>
<text x="199" y="51">DIN</text>
<text x="203.7" y="51">DOUT</text>
<text x="204.5" y="49.3" transform="rotate(-90 204.5 49.3)">VDD</text>
<text x="61.3" y="54.9">GPIO3</text>
<text x="61.3" y="57.4">GPIO4</text>
<text x="61.3" y="59.9">GPIO5</text>
<text x="103.7" y="54.9">GPIO46</text>
<text x="103.7" y="59.9">GPIO47</text>
<text x="103.7" y="57.4">GPIO48</text>
<text x="162.3" y="57.5">Si2302CDS</text>
<text x="165.8" y="55">Q2</text>
<text x="188" y="58.7">SK6812-EC20</text>
<text x="192.5" y="56.1">D6</text>
<text x="204.5" y="55.2" transform="rotate(-90 204.5 55.2)">VSS</text>
<text x="61.3" y="62.5">GPIO6</text>
<text x="61.3" y="65">GPIO7</text>
<text x="103.7" y="65">GPIO35</text>
<text x="202" y="63.1">GND</text>
<text x="61.3" y="67.6">GPIO8</text>
<text x="61.3" y="70.1">GPIO9</text>
<text x="103.7" y="67.6">GPIO36</text>
<text x="103.7" y="70.1">GPIO37</text>
<text x="61.3" y="72.6">GPIO10</text>
<text x="61.3" y="75.2">GPIO11</text>
<text x="61.3" y="77.7">GPIO12</text>
<text x="99.6" y="77.7">TCK/GPIO39</text>
<text x="103.7" y="72.6">GPIO38</text>
<text x="61.3" y="80.3">GPIO13</text>
<text x="61.3" y="82.8">GPIO14</text>
<text x="99.5" y="80.3">TDO/GPIO40</text>
<text x="100.4" y="82.8">TDI/GPIO41</text>
<text x="174.4" y="82.8">TP12</text>
<text x="180.5" y="80.3">SCL</text>
<text x="211.2" y="82.2">SPI3_MISO</text>
<text x="61.3" y="85.3">GPIO15</text>
<text x="61.3" y="87.9">GPIO16</text>
<text x="99.5" y="85.3">TMS/GPIO42</text>
<text x="175.1" y="87.9">TP13</text>
<text x="180.4" y="85.3">SDA</text>
<text x="208.1" y="84.7">TP18</text>
<text x="208.7" y="89.8">TP19</text>
<text x="211.2" y="87.2">SPI3_MOSI</text>
<text x="61.3" y="90.4">GPIO17</text>
<text x="61.3" y="93">GPIO18</text>
<text x="106.2" y="91.7">GND</text>
<text x="106.2" y="94.2">GND</text>
<text x="174.4" y="93">TP14</text>
<text x="177.6" y="95.5">SPI2_MOSI</text>
<text x="177.6" y="90.4">SPI2_MISO</text>
<text x="208.1" y="94.9">TP20</text>
<text x="211.6" y="92.3">SPI3_SCK</text>
<text x="106.2" y="96.8">GND</text>
<text x="175.1" y="98">TP15</text>
<text x="178" y="100.6">SPI2_SCK</text>
<text x="208.7" y="99.9">TP21</text>
<text x="209.7" y="97.4">SPI3_CS_UWB</text>
<text x="115.6" y="106.2">GND</text>
<text x="174.4" y="103.1">TP16</text>
<text x="178.6" y="105.7">SPI2_CS</text>
<text x="208.7" y="105">TP22</text>
<text x="209.9" y="102.5">SPI3_CS_RDR</text>
<text x="54.8" y="110.2">+3V3</text>
<text x="175.1" y="108.2">TP17</text>
<text x="49.2" y="117.1">R21</text>
<text x="49.2" y="119.6">10K</text>
<text x="62.2" y="118.4">SW1</text>
<text x="74.8" y="119.6">VoltLink_target</text>
<text x="80.3" y="117.1">J4</text>
<text x="112" y="117.8">+3V3</text>
<text x="22.9" y="122.5" transform="rotate(-90 22.9 122.5)">R20</text>
<text x="27.9" y="121.4" transform="rotate(-90 27.9 121.4)">1K</text>
<text x="61.7" y="120.9">USER</text>
<text x="81" y="124.7">EN</text>
<text x="27.9" y="130.3" transform="rotate(-90 27.9 130.3)">D5</text>
<text x="59.7" y="129.9">C35</text>
<text x="79.7" y="129.8">RXD</text>
<text x="80.6" y="127.2">IO0</text>
<text x="111.4" y="128.5">R22</text>
<text x="111.4" y="131.1">4K7</text>
<text x="121.6" y="128.5">R23</text>
<text x="121.6" y="131.1">4K7</text>
<text x="22.9" y="134.8" transform="rotate(-90 22.9 134.8)">LED_GREEN</text>
<text x="59.8" y="132.2">0.1uF</text>
<text x="79.5" y="134.9">GND</text>
<text x="79.9" y="132.3">TXD</text>
<text x="80.3" y="137.4">3V3</text>
<text x="22.8" y="138.7">GND</text>
<text x="54.7" y="140.5">GND</text>
</g>
<g font-size="1.8" fill="#0f0f0f">
<text x="48.9" y="31">+3V3</text>
<text x="48.9" y="33.6">EN</text>
<text x="48.9" y="36.1">IO0</text>
<text x="120.3" y="41.2">TXD</text>
<text x="120.1" y="43.7">RXD</text>
<text x="117.4" y="48.8">GPIO21</text>
<text x="117.4" y="59">GPIO47</text>
<text x="196.5" y="81.8">SCL</text>
<text x="224.3" y="83.7">SPI3_MISO</text>
<text x="52.7" y="89.4">SCL</text>
<text x="196.3" y="86.9">SDA</text>
<text x="224.3" y="88.8">SPI3_MOSI</text>
<text x="52.7" y="92">SDA</text>
<text x="190.7" y="92">SPI2_MISO</text>
<text x="225.1" y="93.9">SPI3_SCK</text>
<text x="190.7" y="97.1">SPI2_MOSI</text>
<text x="221.2" y="99">SPI3_CS_UWB</text>
<text x="191.5" y="102.1">SPI2_SCK</text>
<text x="192.7" y="107.2">SPI2_CS</text>
<text x="221.6" y="104">SPI3_CS_RDR</text>
<text x="29.8" y="113.6">GPIO47</text>
<text x="45.1" y="125">GPIO21</text>
<text x="92.2" y="123.7">EN</text>
<text x="90.9" y="128.8">RXD</text>
<text x="91.1" y="131.3">TXD</text>
<text x="91.8" y="126.3">IO0</text>
<text x="90.4" y="136.4">+3V3</text>
<text x="90.7" y="133.9">GND</text>
<text x="104.8" y="136.4">SCL</text>
<text x="118.8" y="136.4">SDA</text>
</g>
<g font-size="1.8" fill="#a90000">
<text x="58.6" y="31.1">2</text>
<text x="58.6" y="33.6">3</text>
<text x="111.4" y="33.6">13</text>
<text x="111.4" y="31.1">14</text>
<text x="58.1" y="36.2">27</text>
<text x="111.4" y="41.3">37</text>
<text x="111.4" y="43.8">36</text>
<text x="168.5" y="44.6" transform="rotate(-90 168.5 44.6)">1</text>
<text x="203.6" y="44.6" transform="rotate(-90 203.6 44.6)">1</text>
<text x="58.1" y="54">15</text>
<text x="58.1" y="51.4">38</text>
<text x="58.1" y="48.9">39</text>
<text x="111.4" y="54">16</text>
<text x="111.4" y="48.9">23</text>
<text x="111.4" y="51.4">26</text>
<text x="162.7" y="51.9">2</text>
<text x="170.3" y="51.9">3</text>
<text x="197" y="50.2">4</text>
<text x="209.7" y="50.2">2</text>
<text x="58.6" y="56.5">4</text>
<text x="58.6" y="59">5</text>
<text x="111.4" y="59">24</text>
<text x="111.4" y="56.5">25</text>
<text x="203.6" y="57.3" transform="rotate(-90 203.6 57.3)">3</text>
<text x="58.6" y="61.6">6</text>
<text x="58.6" y="64.1">7</text>
<text x="111.4" y="64.1">28</text>
<text x="58.1" y="66.7">12</text>
<text x="58.1" y="69.2">17</text>
<text x="58.1" y="71.7">18</text>
<text x="111.4" y="66.7">29</text>
<text x="111.4" y="69.2">30</text>
<text x="111.4" y="71.7">31</text>
<text x="58.1" y="74.3">19</text>
<text x="58.1" y="76.8">20</text>
<text x="111.4" y="76.8">32</text>
<text x="58.1" y="79.4">21</text>
<text x="58.1" y="81.9">22</text>
<text x="111.4" y="79.4">33</text>
<text x="111.4" y="81.9">34</text>
<text x="58.1" y="89.5">10</text>
<text x="58.6" y="84.4">8</text>
<text x="58.6" y="87">9</text>
<text x="111.4" y="84.4">35</text>
<text x="58.1" y="92.1">11</text>
<text x="111.4" y="93.3">40</text>
<text x="111.4" y="95.9">41</text>
<text x="111.9" y="90.8">1</text>
<text x="85.2" y="123.8">6</text>
<text x="85.2" y="131.4">3</text>
<text x="85.2" y="128.9">4</text>
<text x="85.2" y="126.4">5</text>
<text x="85.2" y="136.5">1</text>
<text x="85.2" y="134">2</text>
</g>
<g font-size="1.8" fill="#725600">
<text x="125.3" y="32">USB_DP</text>
<text x="125.3" y="34.5">USB_DN</text>
<text x="31.7" y="49.8">SPI2_MISO_IO1</text>
<text x="31.7" y="52.3">SPI2_MOSI_IO2</text>
<text x="143.9" y="51">GPIO47</text>
<text x="32.5" y="57.4">SPI2_SCK_IO4</text>
<text x="33.8" y="59.9">SPI2_CS_IO5</text>
<text x="125.3" y="57.4">GPIO48</text>
<text x="31.7" y="65">SPI3_MOSI_IO7</text>
<text x="31.7" y="62.5">SPI3_MISO_IO6</text>
<text x="28.6" y="70.1">SPI3_CS_UWB_IO9</text>
<text x="32.5" y="67.6">SPI3_SCK_IO8</text>
<text x="28" y="72.6">SPI3_CS_RDR_IO10</text>
<text x="41" y="77.7">GPIO12</text>
<text x="41" y="75.2">GPIO11</text>
<text x="125.3" y="72.6">GPIO38</text>
<text x="125.3" y="77.7">GPIO39</text>
<text x="41" y="82.8">GPIO14</text>
<text x="41" y="80.3">GPIO13</text>
<text x="125.3" y="82.8">GPIO41</text>
<text x="125.3" y="80.3">GPIO40</text>
<text x="41" y="85.3">GPIO15</text>
<text x="41" y="87.9">GPIO16</text>
<text x="125.3" y="85.3">GPIO42</text>
<text x="38.9" y="93">SDA_IO18</text>
<text x="39.1" y="90.4">SCL_IO17</text>
</g>
<text font-size="1.8" fill="#0000c2" x="74.3" y="90.6">FLASH 8MB PSRAM 2MB</text>
<g font-size="1.8" fill="#840084">
<text x="29.8" y="122.1" transform="rotate(-90 29.8 122.1)">DNP</text>
<text x="29.8" y="131" transform="rotate(-90 29.8 131)">DNP</text>
</g>
<g font-size="1.4" fill="#0000c2">
<text x="216.5" y="24.7">Max current per individual SK6812 at max brightness is 40mA.</text>
<text x="27" y="56.8" transform="rotate(-90 27 56.8)">Ethernet</text>
<text x="26.7" y="68.2" transform="rotate(-90 26.7 68.2)">RADAR</text>
<text x="28.3" y="68.2" transform="rotate(-90 28.3 68.2)">UWB</text>
<text x="25.1" y="110.5">Same GPIO as RGB</text>
<text x="148" y="136.9">Pins occupied when quad Flash/PSRAM is used 2MB PSRAM</text>
<text x="148" y="138.5">These are S3 chip pins, not wroom module pins!</text>
<text x="148" y="140.2">PIN28/GPIO26/SPICS1</text>
<text x="148" y="141.8">PIN30/GPIO27/SPIHD</text>
<text x="148" y="143.4">PIN31/GPIO28/SPIWP</text>
<text x="148" y="145">PIN32/GPIO29/SPICS0</text>
<text x="148" y="146.6">PIN33/GPIO30/SPICLK</text>
<text x="148" y="148.2">PIN34/GPIO31/SPIQ</text>
<text x="148" y="149.8">PIN35/GPIO32/SPID</text>
<text x="148" y="153">Pins occupied when octal Flash/PSRAM is used 8MB PSRAM</text>
<text x="148" y="154.6">These are S3 chip pins, not wroom module pins!</text>
<text x="148" y="156.3">PIN28/GPIO26/SPI_CS1</text>
<text x="148" y="157.9">PIN30/GPIO27/SPI_HD</text>
<text x="148" y="159.5">PIN31/GPIO28/SPI_WP</text>
<text x="148" y="161.1">PIN32/GPIO29/SPI_CS0</text>
<text x="148" y="162.7">PIN33/GPIO30/SPI_CLK</text>
<text x="148" y="164.3">PIN34/GPIO31/SPI_Q</text>
<text x="148" y="165.9">PIN35/GPIO32/SPI_D</text>
<text x="148" y="167.5">PIN38/GPIO33/SPI_IO4</text>
<text x="148" y="169.1">PIN39/GPIO34/SPI_IO5</text>
<text x="148" y="170.7">PIN40/GPIO35/SPI_IO6</text>
<text x="148" y="172.4">PIN41/GPIO36/SPI_IO7</text>
<text x="148" y="174">PIN42/GPIO37/SPI_DQS</text>
</g>
<g font-size="1.4" fill="#0f0f0f">
<text x="47.6" y="48.9">SPI2_MISO</text>
<text x="47.6" y="51.4">SPI2_MOSI</text>
<text x="191.1" y="50.1">DIN1</text>
<text x="47.6" y="56.5">SPI2_SCK</text>
<text x="47.6" y="59">SPI2_CS</text>
<text x="47.6" y="64.1">SPI3_MOSI</text>
<text x="47.6" y="61.6">SPI3_MISO</text>
<text x="47.6" y="71.7">SPI3_CS_RDR</text>
<text x="47.6" y="69.2">SPI3_CS_UWB</text>
<text x="47.6" y="66.6">SPI3_SCK</text>
</g>
<text font-size="1.1" fill="#840000" x="204.9" y="55">RGB</text>
</svg>
